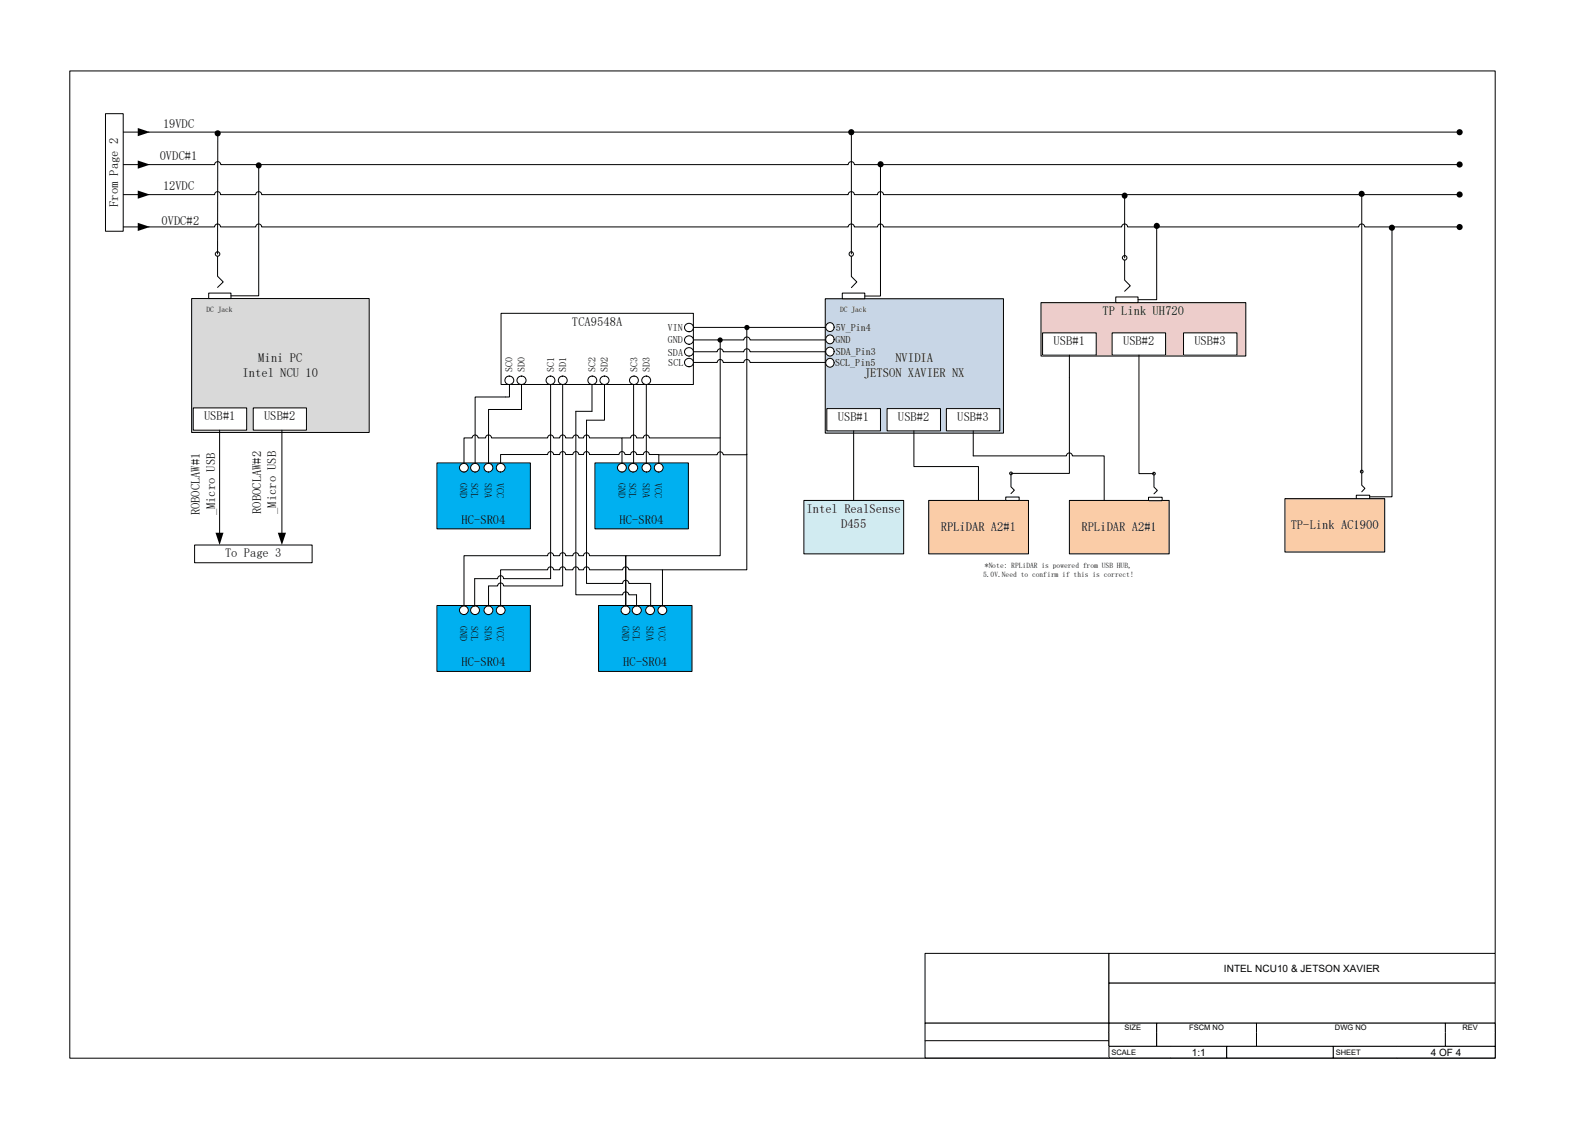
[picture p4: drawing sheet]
<svg xmlns="http://www.w3.org/2000/svg" width="297mm" height="210mm" viewBox="0 0 297 210" stroke-linecap="round" stroke-linejoin="round" font-family="sans-serif">
<path d="M13 13.2h265.4v183.8h-265.4z" fill="none" stroke="#000" stroke-width=".19"/>
<path d="M172.3 177.5h34.2v13h-34.2z" fill="#fff"/>
<path d="M172.3 177.5h34.2v13h-34.2z" fill="none" stroke="#000" stroke-width=".19"/>
<path d="M172.3 190.5h34.2v3.3h-34.2z" fill="#fff"/>
<path d="M172.3 190.5h34.2v3.3h-34.2z" fill="none" stroke="#000" stroke-width=".19"/>
<path d="M172.3 193.8h34.2v3.2h-34.2z" fill="#fff"/>
<path d="M172.3 193.8h34.2v3.2h-34.2z" fill="none" stroke="#000" stroke-width=".19"/>
<path d="M206.5 177.5h71.9v5.5h-71.9z" fill="#fff"/>
<path d="M206.5 177.5h71.9v5.5h-71.9z" fill="none" stroke="#000" stroke-width=".19"/>
<path d="M206.5 183h71.9v7.5h-71.9z" fill="#fff"/>
<path d="M206.5 183h71.9v7.5h-71.9z" fill="none" stroke="#000" stroke-width=".19"/>
<path d="M206.5 190.5h8.9v1.7h-8.9z" fill="#fff"/>
<path d="M206.5 192.2v-1.7h8.9v1.7" fill="none" stroke="#000" stroke-width=".19"/>
<path d="M215.4 190.5h18.6v1.7h-18.6z" fill="#fff"/>
<path d="M215.4 192.2v-1.7h18.6v1.7" fill="none" stroke="#000" stroke-width=".19"/>
<path d="M234 190.5h35.2v1.7h-35.2z" fill="#fff"/>
<path d="M234 192.2v-1.7h35.2v1.7" fill="none" stroke="#000" stroke-width=".19"/>
<path d="M269.2 190.5h9.2v1.7h-9.2z" fill="#fff"/>
<path d="M269.2 192.2v-1.7h9.2v1.7" fill="none" stroke="#000" stroke-width=".19"/>
<path d="M206.5 192.2h8.9v2.6h-8.9z" fill="#fff"/>
<path d="M206.5 192.2v2.6h8.9v-2.6" fill="none" stroke="#000" stroke-width=".19"/>
<path d="M215.4 192.2h18.6v2.6h-18.6z" fill="#fff"/>
<path d="M215.4 192.2v2.6h18.6v-2.6" fill="none" stroke="#000" stroke-width=".19"/>
<path d="M234 192.2h35.2v2.6h-35.2z" fill="#fff"/>
<path d="M234 192.2v2.6h35.2v-2.6" fill="none" stroke="#000" stroke-width=".19"/>
<path d="M269.2 192.2h9.2v2.6h-9.2z" fill="#fff"/>
<path d="M269.2 192.2v2.6h9.2v-2.6" fill="none" stroke="#000" stroke-width=".19"/>
<path d="M206.5 194.8h11.6v2.2h-11.6z" fill="#fff"/>
<path d="M218.1 194.8h-11.6v2.2h11.6" fill="none" stroke="#000" stroke-width=".19"/>
<path d="M218.1 194.8h10.3v2.2h-10.3z" fill="#fff"/>
<path d="M218.1 194.8h10.3v2.2h-10.3" fill="none" stroke="#000" stroke-width=".19"/>
<path d="M228.4 194.8h19.9v2.2h-19.9z" fill="#fff"/>
<path d="M228.4 194.8h19.9v2.2h-19.9z" fill="none" stroke="#000" stroke-width=".19"/>
<path d="M248.3 194.8h11.9v2.2h-11.9z" fill="#fff"/>
<path d="M260.2 194.8h-11.9v2.2h11.9" fill="none" stroke="#000" stroke-width=".19"/>
<path d="M260.2 194.8h18.2v2.2h-18.2z" fill="#fff"/>
<path d="M21.3 24.6h4.6M21.3 30.6h4.6M27.6 30.6h12.4a.57 .57 0 0 1 .5-.5 .57 .57 0 0 1 .6 .5h116.8a.57 .57 0 0 1 .6-.5 .57 .57 0 0 1 .6 .5h112.7M27.6 24.6h244.2M260.2 194.8h18.2v2.2h-18.2" fill="none" stroke="#000" stroke-width=".19"/>
<g fill="#000">
<path d="M25.7 23.8l2.2 .8-2.2 .8zM25.7 29.9l2.2 .7-2.2 .8z"/>
<circle cx="271.8" cy="30.6" r=".57"/>
<circle cx="271.8" cy="24.6" r=".57"/>
</g>
<path d="M35.7 55.6h33v24.9h-33z" fill="#d9d9d9"/>
<path d="M35.7 55.6h33v24.9h-33z" fill="none" stroke="#000" stroke-width=".19"/>
<path d="M40.1 47.3a.42 .42 0 0 0 .8 0 .42 .42 0 0 0-.8 0zM38.9 54.6v1h4.1v-1z" fill-rule="evenodd" fill="#fff"/>
<g fill="none" stroke="#000" stroke-width=".19">
<path d="M38.9 54.6h4.1v1h-4.1zM40.5 47.7v3.7l1.1 1.1-1.1 1"/>
<circle cx="40.5" cy="47.3" r=".42"/>
</g>
<path d="M36 75.9h9.9v4.2h-9.9z" fill="#fff"/>
<path d="M36 75.9h9.9v4.2h-9.9z" fill="none" stroke="#000" stroke-width=".19"/>
<path d="M47.2 75.9h9.9v4.2h-9.9z" fill="#fff"/>
<path d="M47.2 75.9h9.9v4.2h-9.9z" fill="none" stroke="#000" stroke-width=".19"/>
<path d="M153.7 55.6h33.2v25h-33.2z" fill="#c8d6e6"/>
<path d="M153.7 55.6h33.2v25h-33.2z" fill="none" stroke="#000" stroke-width=".19"/>
<path d="M158.1 47.3a.42 .42 0 0 0 .8 0 .42 .42 0 0 0-.8 0zM156.8 54.6v1h4.2v-1z" fill-rule="evenodd" fill="#fff"/>
<g fill="none" stroke="#000" stroke-width=".19">
<path d="M156.8 54.6h4.2v1h-4.2zM158.5 47.7v3.8l1.1 1-1.1 1.1"/>
<circle cx="158.5" cy="47.3" r=".42"/>
</g>
<path d="M154 76.1h10v4.1h-10z" fill="#fff"/>
<path d="M154 76.1h10v4.1h-10z" fill="none" stroke="#000" stroke-width=".19"/>
<path d="M165.2 76.1h9.9v4.1h-9.9z" fill="#fff"/>
<path d="M165.2 76.1h9.9v4.1h-9.9z" fill="none" stroke="#000" stroke-width=".19"/>
<path d="M176.2 76.1h10v4.1h-10z" fill="#fff"/>
<path d="M40.6 24.8l-.1 22.5M48.2 30.8v24.3h-5.2M158.5 24.6v22.7M164 30.6v24.5h-3M176.2 76.1h10v4.1h-10zM40.9 80.1v19.3M52.5 80.1v19.3" fill="none" stroke="#000" stroke-width=".19"/>
<g fill="#000">
<path d="M40.1 99.2h1.5l-.7 2.3zM51.7 99.2h1.6l-.8 2.3z"/>
<circle cx="40.5" cy="24.8" r=".57"/>
<circle cx="48.2" cy="30.8" r=".56"/>
<circle cx="158.5" cy="24.6" r=".57"/>
<circle cx="164" cy="30.6" r=".57"/>
</g>
<path d="M36.2 101.5h21.9v3.3h-21.9z" fill="#fff"/>
<path d="M36.2 101.5h21.9v3.3h-21.9z" fill="none" stroke="#000" stroke-width=".19"/>
<path d="M149.7 93.2h18.6v9.9h-18.6z" fill="#d1ebf1"/>
<path d="M149.7 93.2h18.6v9.9h-18.6zM159 80.2v13" fill="none" stroke="#000" stroke-width=".19"/>
<path d="M172.9 93.2h18.6v9.9h-18.6z" fill="#facca7"/>
<path d="M170.2 80.2v6.7h12v6.3M172.9 93.2h18.6v9.9h-18.6z" fill="none" stroke="#000" stroke-width=".19"/>
<path d="M199.1 93.2h18.6v9.9h-18.6z" fill="#facca7"/>
<path d="M199.1 93.2h18.6v9.9h-18.6z" fill="none" stroke="#000" stroke-width=".19"/>
<path d="M193.8 56.3h38.2v10h-38.2z" fill="#edcdcb"/>
<path d="M21.3 36.2h4.6M27.6 36.2h12.4a.55 .55 0 0 1 .5-.5 .55 .55 0 0 1 .6 .5h6.5a.55 .55 0 0 1 .6-.5 .55 .55 0 0 1 .5 .5h109.2a.57 .57 0 0 1 .6-.5 .57 .57 0 0 1 .6 .5h4.3a.55 .55 0 0 1 .6-.5 .55 .55 0 0 1 .5 .5h107.3M21.3 42.2h4.6M27.6 42.2h12.4a.55 .55 0 0 1 .5-.5 .55 .55 0 0 1 .6 .5h6.5a.55 .55 0 0 1 .6-.5 .55 .55 0 0 1 .5 .5h109.2a.57 .57 0 0 1 .6-.5 .57 .57 0 0 1 .6 .5h4.3a.55 .55 0 0 1 .6-.5 .55 .55 0 0 1 .5 .5h44.4a.55 .55 0 0 1 .5-.5 .55 .55 0 0 1 .6 .5h43a.55 .55 0 0 1 .6-.5 .55 .55 0 0 1 .5 .5h17.7M193.8 56.3h38.2v10h-38.2z" fill="none" stroke="#000" stroke-width=".19"/>
<g fill="#000">
<path d="M25.7 35.5l2.2 .7-2.2 .8zM25.7 41.5l2.2 .7-2.2 .8z"/>
<circle cx="271.8" cy="36.2" r=".57"/>
<circle cx="271.8" cy="42.3" r=".57"/>
</g>
<path d="M19.6 21.2h3.3v21.9h-3.3z" fill="#fff"/>
<path d="M19.6 21.2h3.3v21.9h-3.3z" fill="none" stroke="#000" stroke-width=".19"/>
<path d="M209 48a.42 .42 0 0 0 .8 0 .42 .42 0 0 0-.8 0zM207.8 55.3v1h4.1v-1z" fill-rule="evenodd" fill="#fff"/>
<g fill="none" stroke="#000" stroke-width=".19">
<path d="M209.4 36.4v11.6M207.8 55.3h4.1v1h-4.1zM209.4 48.4v3.8l1.1 1-1.1 1M215.4 42.1v13.7h-3.5M181.2 80.2v4.7h17.4a.55 .55 0 0 1 .5-.6 .55 .55 0 0 1 .6 .6h5.9v8.3"/>
<circle cx="209.4" cy="48" r=".42"/>
</g>
<g fill="#000">
<circle cx="209.4" cy="36.4" r=".56"/>
<circle cx="215.4" cy="42.1" r=".57"/>
</g>
<path d="M188 88.1a.25 .25 0 0 0 .5 0 .25 .25 0 0 0-.5 0zM187.3 92.5v.7h2.5v-.7z" fill-rule="evenodd" fill="#fff"/>
<g fill="none" stroke="#000" stroke-width=".19">
<path d="M187.3 92.5h2.5v.7h-2.5zM188.3 88.4v2.2l.6 .7-.6 .6"/>
<circle cx="188.3" cy="88.1" r=".25"/>
</g>
<path d="M214.6 88.2a.25 .25 0 0 0 .5 0 .25 .25 0 0 0-.5 0zM213.9 92.6v.6h2.5v-.6z" fill-rule="evenodd" fill="#fff"/>
<g fill="none" stroke="#000" stroke-width=".19">
<path d="M213.9 92.6h2.5v.6h-2.5zM214.9 88.4v2.3l.6 .6-.6 .6"/>
<circle cx="214.9" cy="88.2" r=".25"/>
</g>
<path d="M194.1 62h10v4.1h-10z" fill="#fff"/>
<path d="M194.1 62h10v4.1h-10z" fill="none" stroke="#000" stroke-width=".19"/>
<path d="M207.1 62h9.9v4.1h-9.9z" fill="#fff"/>
<path d="M207.1 62h9.9v4.1h-9.9z" fill="none" stroke="#000" stroke-width=".19"/>
<path d="M220.4 62h9.9v4.1h-9.9z" fill="#fff"/>
<path d="M199.1 70.3v17.8h-10.8M212.1 66.1v22.1h2.8M220.4 62h9.9v4.1h-9.9z" fill="none" stroke="#000" stroke-width=".19"/>
<circle cx="154.5" cy="60.9" r=".8" fill="#fff"/>
<circle cx="154.5" cy="60.9" r=".8" fill="none" stroke="#000" stroke-width=".19"/>
<circle cx="154.5" cy="63.2" r=".79" fill="#fff"/>
<circle cx="154.5" cy="63.2" r=".79" fill="none" stroke="#000" stroke-width=".19"/>
<circle cx="154.5" cy="65.5" r=".8" fill="#fff"/>
<circle cx="154.5" cy="65.5" r=".8" fill="none" stroke="#000" stroke-width=".19"/>
<circle cx="154.5" cy="67.5" r=".79" fill="#fff"/>
<circle cx="154.5" cy="67.5" r=".79" fill="none" stroke="#000" stroke-width=".19"/>
<path d="M93.3 58.3h35.8v13.3h-35.8z" fill="#fff"/>
<path d="M93.3 58.3h35.8v13.3h-35.8z" fill="none" stroke="#000" stroke-width=".19"/>
<circle cx="94.8" cy="70.8" r=".8" fill="#fff"/>
<circle cx="94.8" cy="70.8" r=".8" fill="none" stroke="#000" stroke-width=".19"/>
<circle cx="97.1" cy="70.8" r=".81" fill="#fff"/>
<circle cx="97.1" cy="70.8" r=".81" fill="none" stroke="#000" stroke-width=".19"/>
<circle cx="102.5" cy="70.8" r=".8" fill="#fff"/>
<circle cx="102.5" cy="70.8" r=".8" fill="none" stroke="#000" stroke-width=".19"/>
<circle cx="104.8" cy="70.8" r=".8" fill="#fff"/>
<circle cx="104.8" cy="70.8" r=".8" fill="none" stroke="#000" stroke-width=".19"/>
<circle cx="110.3" cy="70.8" r=".8" fill="#fff"/>
<circle cx="110.3" cy="70.8" r=".8" fill="none" stroke="#000" stroke-width=".19"/>
<circle cx="112.5" cy="70.8" r=".81" fill="#fff"/>
<circle cx="112.5" cy="70.8" r=".81" fill="none" stroke="#000" stroke-width=".19"/>
<circle cx="118" cy="70.8" r=".81" fill="#fff"/>
<circle cx="118" cy="70.8" r=".81" fill="none" stroke="#000" stroke-width=".19"/>
<circle cx="120.3" cy="70.8" r=".8" fill="#fff"/>
<circle cx="120.3" cy="70.8" r=".8" fill="none" stroke="#000" stroke-width=".19"/>
<path d="M81.4 86.2h17.4v12.3h-17.4z" fill="#00b0f0"/>
<path d="M81.4 86.2h17.4v12.3h-17.4z" fill="none" stroke="#000" stroke-width=".19"/>
<circle cx="93.2" cy="87.1" r=".81" fill="#fff"/>
<circle cx="93.2" cy="87.1" r=".81" fill="none" stroke="#000" stroke-width=".19"/>
<circle cx="91" cy="87.1" r=".81" fill="#fff"/>
<circle cx="91" cy="87.1" r=".81" fill="none" stroke="#000" stroke-width=".19"/>
<circle cx="88.5" cy="87.1" r=".81" fill="#fff"/>
<circle cx="88.5" cy="87.1" r=".81" fill="none" stroke="#000" stroke-width=".19"/>
<circle cx="86.4" cy="87.1" r=".81" fill="#fff"/>
<circle cx="86.4" cy="87.1" r=".81" fill="none" stroke="#000" stroke-width=".19"/>
<path d="M110.8 86.2h17.4v12.3h-17.4z" fill="#00b0f0"/>
<path d="M110.8 86.2h17.4v12.3h-17.4z" fill="none" stroke="#000" stroke-width=".19"/>
<circle cx="122.7" cy="87.1" r=".81" fill="#fff"/>
<circle cx="122.7" cy="87.1" r=".81" fill="none" stroke="#000" stroke-width=".19"/>
<circle cx="120.4" cy="87.1" r=".81" fill="#fff"/>
<circle cx="120.4" cy="87.1" r=".81" fill="none" stroke="#000" stroke-width=".19"/>
<circle cx="117.9" cy="87.1" r=".82" fill="#fff"/>
<circle cx="117.9" cy="87.1" r=".82" fill="none" stroke="#000" stroke-width=".19"/>
<circle cx="115.8" cy="87.1" r=".81" fill="#fff"/>
<circle cx="115.8" cy="87.1" r=".81" fill="none" stroke="#000" stroke-width=".19"/>
<path d="M81.4 112.7h17.4v12.3h-17.4z" fill="#00b0f0"/>
<path d="M81.4 112.7h17.4v12.3h-17.4z" fill="none" stroke="#000" stroke-width=".19"/>
<circle cx="93.2" cy="113.6" r=".81" fill="#fff"/>
<circle cx="93.2" cy="113.6" r=".81" fill="none" stroke="#000" stroke-width=".19"/>
<circle cx="91" cy="113.6" r=".81" fill="#fff"/>
<circle cx="91" cy="113.6" r=".81" fill="none" stroke="#000" stroke-width=".19"/>
<circle cx="88.5" cy="113.6" r=".81" fill="#fff"/>
<circle cx="88.5" cy="113.6" r=".81" fill="none" stroke="#000" stroke-width=".19"/>
<circle cx="86.4" cy="113.6" r=".81" fill="#fff"/>
<circle cx="86.4" cy="113.6" r=".81" fill="none" stroke="#000" stroke-width=".19"/>
<path d="M111.5 112.7h17.4v12.3h-17.4z" fill="#00b0f0"/>
<path d="M111.5 112.7h17.4v12.3h-17.4z" fill="none" stroke="#000" stroke-width=".19"/>
<circle cx="123.3" cy="113.6" r=".81" fill="#fff"/>
<circle cx="123.3" cy="113.6" r=".81" fill="none" stroke="#000" stroke-width=".19"/>
<circle cx="121.1" cy="113.6" r=".81" fill="#fff"/>
<circle cx="121.1" cy="113.6" r=".81" fill="none" stroke="#000" stroke-width=".19"/>
<circle cx="118.6" cy="113.6" r=".82" fill="#fff"/>
<circle cx="118.6" cy="113.6" r=".82" fill="none" stroke="#000" stroke-width=".19"/>
<circle cx="116.5" cy="113.6" r=".81" fill="#fff"/>
<g fill="none" stroke="#000" stroke-width=".19">
<path d="M94.9 71.6v2.3h-6.4v12.4M97.1 71.6v4.6h-6.1v10.1M102.5 71.6v36.1h-8.7a.55 .55 0 0 0-.6-.5 .55 .55 0 0 0-.5 .5h-4.3v5.2M104.8 71.6v37.5h-11a.55 .55 0 0 0-.6-.6 .55 .55 0 0 0-.5 .6h-1.7M110.2 71.6v5h-3v34.1h8.8a.57 .57 0 0 1 .5-.5 .57 .57 0 0 1 .6 .5h1.4v2.2M112.6 71.6v6.6h-3.4v30.4h6.8a.57 .57 0 0 1 .5-.6 .57 .57 0 0 1 .6 .6h4.1v4.3M118 71.6v14.7M120.4 71.6v14.7M91 109.1v3.7"/>
<circle cx="116.5" cy="113.6" r=".81"/>
</g>
<circle cx="128.3" cy="61" r=".8" fill="#fff"/>
<circle cx="128.3" cy="61" r=".8" fill="none" stroke="#000" stroke-width=".19"/>
<circle cx="128.3" cy="63.3" r=".8" fill="#fff"/>
<circle cx="128.3" cy="63.3" r=".8" fill="none" stroke="#000" stroke-width=".19"/>
<circle cx="128.3" cy="65.5" r=".8" fill="#fff"/>
<circle cx="128.3" cy="65.5" r=".8" fill="none" stroke="#000" stroke-width=".19"/>
<circle cx="128.3" cy="67.5" r=".8" fill="#fff"/>
<g fill="none" stroke="#000" stroke-width=".19">
<path d="M129.1 63.3h9.4a.57 .57 0 0 1 .6-.6 .57 .57 0 0 1 .6 .6h14.1M129.1 65.5h4.5a.55 .55 0 0 1 .5-.6 .55 .55 0 0 1 .6 .6h3.8a.57 .57 0 0 1 .6-.6 .57 .57 0 0 1 .6 .6h14.1M129.1 67.5h4.5a.55 .55 0 0 1 .5-.6 .55 .55 0 0 1 .6 .6h3.8a.57 .57 0 0 1 .6-.6 .57 .57 0 0 1 .6 .6h14.1M129.1 61h24.7M134.1 63.3v40.2h-17.6v9.3v-9.3h-6.7a.55 .55 0 0 0-.6-.6 .55 .55 0 0 0-.5 .6h-.9a.55 .55 0 0 0-.6-.6 .55 .55 0 0 0-.5 .6h-1.4a.55 .55 0 0 0-.5-.6 .55 .55 0 0 0-.6 .6h-1.1a.55 .55 0 0 0-.6-.6 .55 .55 0 0 0-.5 .6h-15.6v9.3M139.1 61v45.1h-15.7M199.1 66.1v4.2M86.4 86.3v-4.8h1.5a.55 .55 0 0 1 .6-.5 .55 .55 0 0 1 .5 .5h1.4a.55 .55 0 0 1 .6-.5 .55 .55 0 0 1 .5 .5h10.5a.55 .55 0 0 1 .5-.5 .55 .55 0 0 1 .6 .5h1.1a.55 .55 0 0 1 .6-.5 .55 .55 0 0 1 .5 .5h1.4a.55 .55 0 0 1 .5-.5 .55 .55 0 0 1 .6 .5h.9a.55 .55 0 0 1 .5-.5 .55 .55 0 0 1 .6 .5h6v4.8M93.2 86.3v-1.7h8.8a.55 .55 0 0 1 .5-.5 .55 .55 0 0 1 .6 .5h1.1a.55 .55 0 0 1 .6-.5 .55 .55 0 0 1 .5 .5h1.4a.55 .55 0 0 1 .5-.5 .55 .55 0 0 1 .6 .5h.9a.55 .55 0 0 1 .5-.5 .55 .55 0 0 1 .6 .5h5.5a.55 .55 0 0 1 .5-.5 .55 .55 0 0 1 .6 .5h1a.55 .55 0 0 1 .6-.5 .55 .55 0 0 1 .5 .5h1.3a.55 .55 0 0 1 .6-.5 .55 .55 0 0 1 .5 .5h1.8v1.7M115.9 81.5h1.5a.55 .55 0 0 1 .6-.5 .55 .55 0 0 1 .5 .5h1.3a.55 .55 0 0 1 .6-.5 .55 .55 0 0 1 .5 .5h13.2M139.1 84.5v.2h-4.4a.55 .55 0 0 0-.6-.6 .55 .55 0 0 0-.5 .6h-10.9M93.2 112.8v-6.7h8.8a.55 .55 0 0 1 .5-.6 .55 .55 0 0 1 .6 .6h1.1a.55 .55 0 0 1 .6-.6 .55 .55 0 0 1 .5 .6h1.4a.55 .55 0 0 1 .5-.6 .55 .55 0 0 1 .6 .6h.9a.55 .55 0 0 1 .5-.6 .55 .55 0 0 1 .6 .6h6.2a.57 .57 0 0 1 .5-.6 .57 .57 0 0 1 .6 .6h6.3v6.7"/>
<circle cx="128.3" cy="67.5" r=".8"/>
</g>
<g fill="#000">
<circle cx="134.1" cy="63.3" r=".49"/>
<circle cx="139.1" cy="61" r=".49"/>
</g>
<path d="M239.3 92.8h18.6v10h-18.6z" fill="#facca7"/>
<path d="M239.3 92.8h18.6v10h-18.6z" fill="none" stroke="#000" stroke-width=".19"/>
<path d="M253.3 87.8a.26 .26 0 0 0 .5 0 .26 .26 0 0 0-.5 0zM252.6 92.2v.6h2.5v-.6z" fill-rule="evenodd" fill="#fff"/>
<g fill="none" stroke="#000" stroke-width=".19">
<path d="M253.5 36.1l.1 51.7M259.2 42.4v50.1h-4.1M252.6 92.2h2.5v.6h-2.5zM253.6 88.1v2.2l.6 .6-.6 .7"/>
<circle cx="253.6" cy="87.8" r=".26"/>
</g>
<g fill="#000">
<circle cx="253.6" cy="36.1" r=".57"/>
<circle cx="259.2" cy="42.4" r=".57"/>
</g>
<g font-size="2.3">
<text x="30.4" y="23.8">19VDC</text>
<text x="29.8" y="29.8">0VDC#1</text>
<text x="30.4" y="35.4">12VDC</text>
<text x="22" y="38.5" transform="rotate(-90 22 38.5)">From Page 2</text>
<text x="30.1" y="41.8">0VDC#2</text>
<text x="205.3" y="58.7">TP Link UH720</text>
<text x="106.5" y="60.7">TCA9548A</text>
<text x="196.2" y="64.3">USB#1</text>
<text x="209.1" y="64.3">USB#2</text>
<text x="222.4" y="64.3">USB#3</text>
<text x="45.2" y="70.1">Intel NCU 10</text>
<text x="48.1" y="67.3">Mini PC</text>
<text x="160.9" y="70.2">JETSON XAVIER NX</text>
<text x="166.8" y="67.4">NVIDIA</text>
<text x="38" y="78.3">USB#1</text>
<text x="49.2" y="78.3">USB#2</text>
<text x="156" y="78.4">USB#1</text>
<text x="167.2" y="78.4">USB#2</text>
<text x="178.3" y="78.4">USB#3</text>
<text x="37.2" y="96" transform="rotate(-90 37.2 96)">ROBOCLAW#1</text>
<text x="40" y="96" transform="rotate(-90 40 96)">_Micro USB</text>
<text x="48.6" y="95.7" transform="rotate(-90 48.6 95.7)">ROBOCLAW#2</text>
<text x="51.4" y="95.7" transform="rotate(-90 51.4 95.7)">_Micro USB</text>
<text x="150.2" y="95.5">Intel RealSense</text>
<text x="85.9" y="97.5">HC-SR04</text>
<text x="115.4" y="97.5">HC-SR04</text>
<text x="156.6" y="98.3">D455</text>
<text x="175.2" y="98.8">RPLiDAR A2#1</text>
<text x="201.4" y="98.8">RPLiDAR A2#1</text>
<text x="240.4" y="98.5">TP-Link AC1900</text>
<text x="41.9" y="103.8">To Page 3</text>
<text x="85.9" y="124">HC-SR04</text>
<text x="116" y="124">HC-SR04</text>
</g>
<g font-size="1.9">
<text x="124.3" y="61.7">VIN</text>
<text x="124.3" y="63.9">GND</text>
<text x="155.6" y="63.8">GND</text>
<text x="155.6" y="61.6">5V_Pin4</text>
<text x="95.5" y="69.3" transform="rotate(-90 95.5 69.3)">SC0</text>
<text x="97.7" y="69.3" transform="rotate(-90 97.7 69.3)">SD0</text>
<text x="103.2" y="69.3" transform="rotate(-90 103.2 69.3)">SC1</text>
<text x="105.5" y="69.3" transform="rotate(-90 105.5 69.3)">SD1</text>
<text x="110.9" y="69.3" transform="rotate(-90 110.9 69.3)">SC2</text>
<text x="113.2" y="69.3" transform="rotate(-90 113.2 69.3)">SD2</text>
<text x="118.7" y="69.3" transform="rotate(-90 118.7 69.3)">SC3</text>
<text x="121" y="69.3" transform="rotate(-90 121 69.3)">SD3</text>
<text x="124.4" y="66.2">SDA</text>
<text x="124.4" y="68.2">SCL</text>
<text x="155.5" y="68.2">SCL_Pin5</text>
<text x="155.6" y="66.1">SDA_Pin3</text>
<text x="85.7" y="90" transform="rotate(90 85.7 90)">GND</text>
<text x="87.8" y="90" transform="rotate(90 87.8 90)">SCL</text>
<text x="90.3" y="90" transform="rotate(90 90.3 90)">SDA</text>
<text x="92.5" y="90" transform="rotate(90 92.5 90)">VCC</text>
<text x="115.1" y="90" transform="rotate(90 115.1 90)">GND</text>
<text x="117.2" y="90" transform="rotate(90 117.2 90)">SCL</text>
<text x="119.7" y="90" transform="rotate(90 119.7 90)">SDA</text>
<text x="122" y="90" transform="rotate(90 122 90)">VCC</text>
<text x="85.7" y="116.5" transform="rotate(90 85.7 116.5)">GND</text>
<text x="87.8" y="116.5" transform="rotate(90 87.8 116.5)">SCL</text>
<text x="90.3" y="116.5" transform="rotate(90 90.3 116.5)">SDA</text>
<text x="92.5" y="116.5" transform="rotate(90 92.5 116.5)">VCC</text>
<text x="115.8" y="116.5" transform="rotate(90 115.8 116.5)">GND</text>
<text x="117.9" y="116.5" transform="rotate(90 117.9 116.5)">SCL</text>
<text x="120.4" y="116.5" transform="rotate(90 120.4 116.5)">SDA</text>
<text x="122.6" y="116.5" transform="rotate(90 122.6 116.5)">VCC</text>
<text x="227.9" y="180.9">INTEL NCU10 &amp; JETSON XAVIER</text>
<text x="221.9" y="196.6">1:1</text>
<text x="266.4" y="196.6">4 OF 4</text>
</g>
<g font-size="1.4">
<text x="38.4" y="58">DC Jack</text>
<text x="156.4" y="58">DC Jack</text>
<text x="183" y="107.4">5.0V.Need to confirm if this is correct!</text>
<text x="183.4" y="105.7">*Note: RPLiDAR is powered from USB HUB,</text>
<text x="209.4" y="191.9">SIZE</text>
<text x="221.4" y="191.9">FSCM NO</text>
<text x="248.6" y="191.9">DWG NO</text>
<text x="272.3" y="191.9">REV</text>
<text x="207" y="196.4">SCALE</text>
<text x="248.8" y="196.4">SHEET</text>
</g>
</svg>
